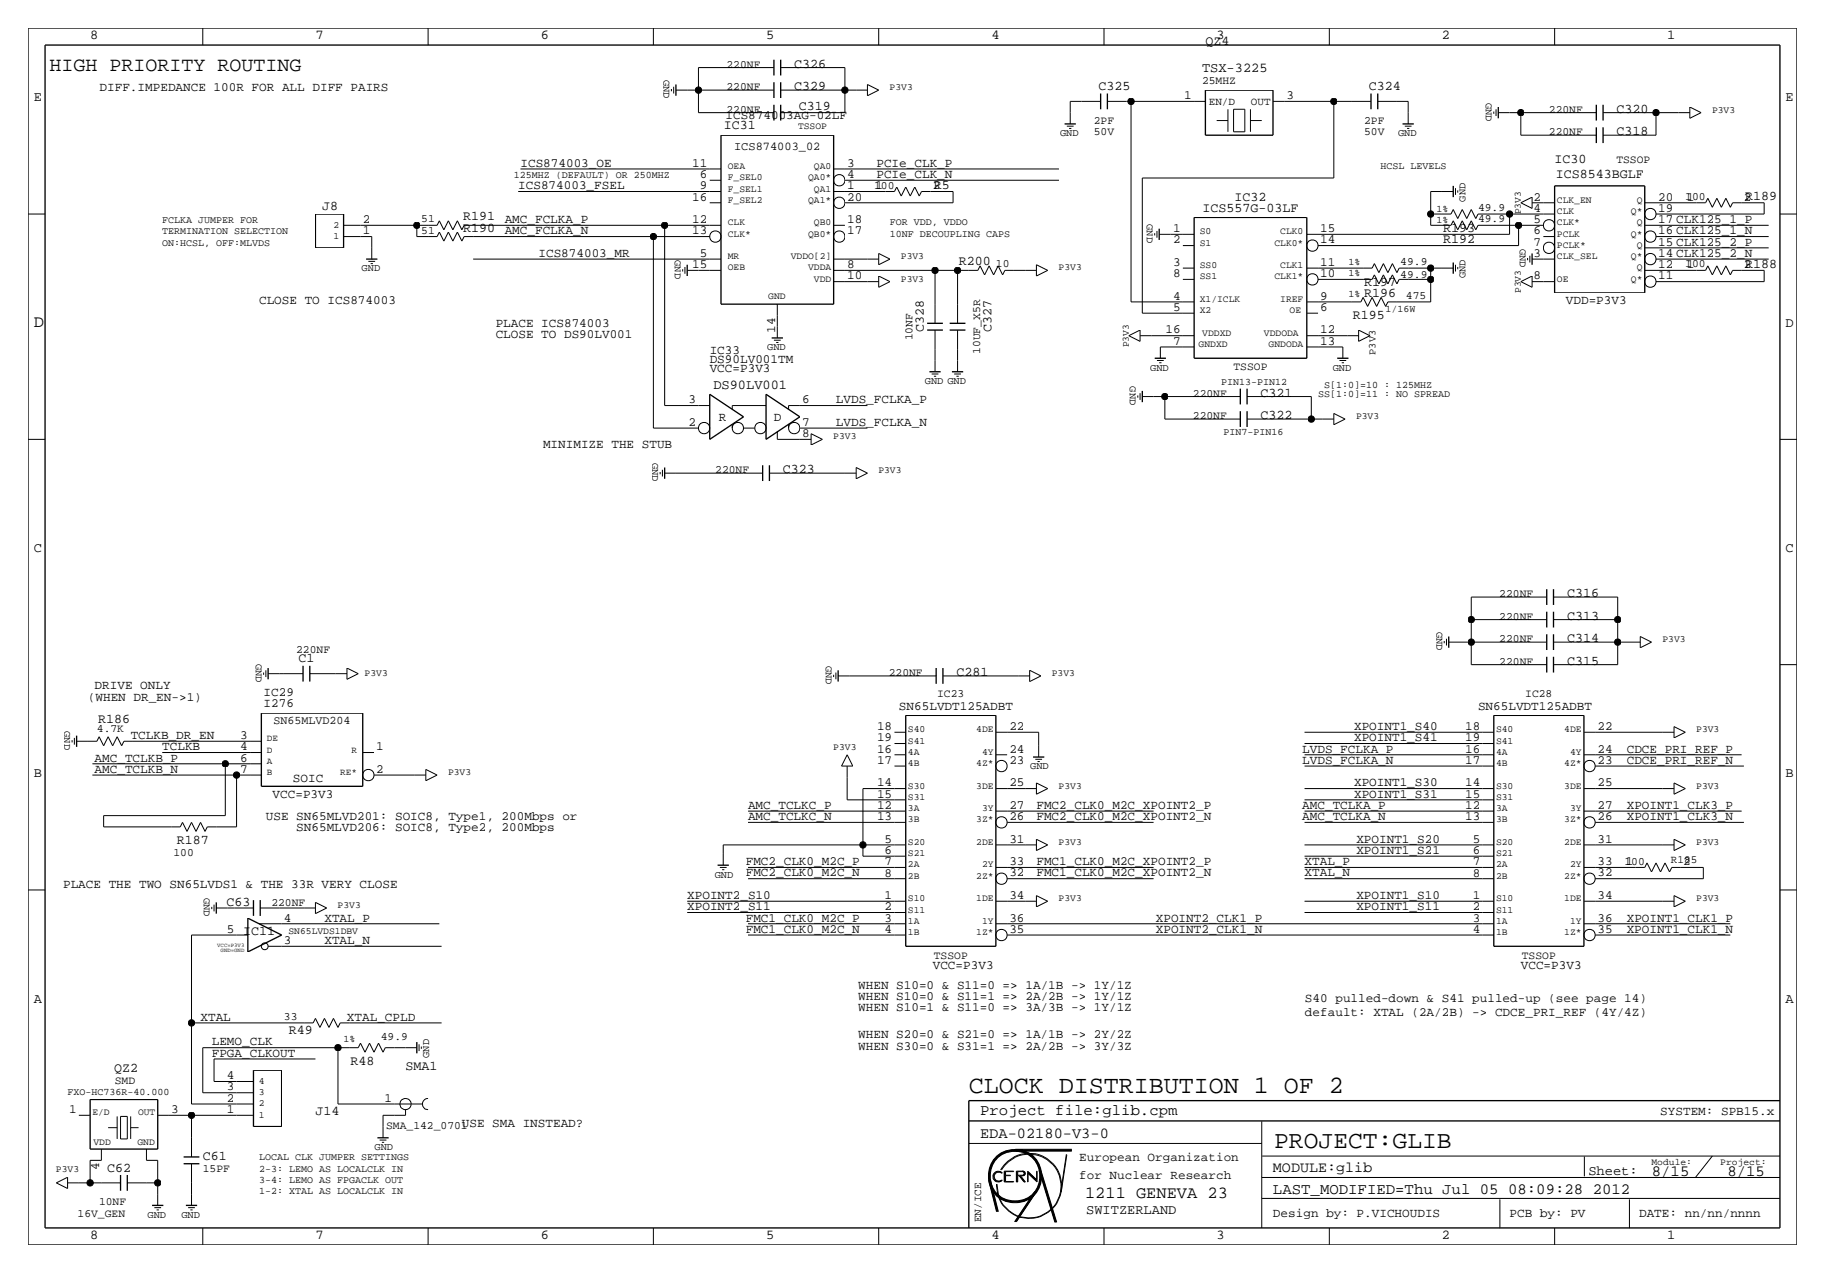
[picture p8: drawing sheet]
<svg xmlns="http://www.w3.org/2000/svg" width="411mm" height="287mm" viewBox="0 0 411 287" stroke-linecap="round" stroke-linejoin="round" font-family="sans-serif">
<g fill="none" stroke="#000" stroke-width=".23">
<path d="M6.3 6.3v274.4zM6.4 6.3h398.7zM45.7 6.3v3.9zM96.5 6.3v3.9zM147.3 6.3v3.9zM151.9 19.6v1.5zM157.5 15.2v5.1zM157.5 15.2h12.7zM170.2 15.2h4.3zM176 15.2h4.3zM180.3 15.2h10.2zM190.5 15.2v5.1z"/>
<path d="M195.6 19l2.5 1.3zM195.6 19v2.6zM198.1 6.3v3.9zM248.9 6.3v3.9zM299.7 6.3v3.9zM350.5 6.3v3.9zM405.1 6.3v274.4zM117.3 38.1h42.7zM151.4 20.1v.5zM152.4 20.3h2.5zM154.9 20.3h2.6zM157.5 20.3h12.7z"/>
<path d="M157.5 20.3v5.1zM157.5 25.4h12.7zM160 38.1h2.6zM170.2 25.4h4.3zM170.2 20.3h4.3zM176 25.4h4.3zM176 20.3h4.3zM180.3 25.4h10.2zM180.3 20.3h10.2zM188 38.1h2.5zM190.5 20.3h2.5zM190.5 20.3v5.1z"/>
<path d="M190.5 38.1h48.3zM193 20.3h2.6zM195.6 21.6l2.5-1.3zM240.5 28.4h1.6zM241 29h.6zM241.3 25.4v2.5zM241.3 22.9v2.5zM241.3 22.9h2.5zM243.8 22.9h4.4zM249.7 22.9h4.3zM254 22.9h1zM255 22.9v45.2z"/>
<path d="M255 22.9h14.2zM269.2 22.9h2.6zM274.3 27.2h2.6zM276.9 24.6v5.1zM278.1 24.6h2.6zM278.1 24.6v5.1zM278.1 29.7h2.6zM280.7 24.6v5.1zM281.9 27.2h2.6zM281.9 24.6v5.1zM287 22.9h2.6zM289.6 22.9h11.1z"/>
<path d="M300.7 22.9v17.2zM300.7 22.9h4.1zM304.8 22.9h4.3zM310.6 22.9h4.4zM315 22.9h2.5zM316.7 28.4h1.6zM317.2 29h.6zM317.5 25.4v2.5zM317.5 22.9v2.5zM336.8 25.1v.6zM337.3 24.6v1.6zM337.8 25.4h2.6z"/>
<path d="M340.4 25.4h2.5zM342.9 25.4h12.7zM342.9 25.4v5.1zM342.9 30.5h12.7zM355.6 30.5h4.3zM355.6 25.4h4.3zM361.4 30.5h4.4zM361.4 25.4h4.4zM365.8 25.4h7.6zM365.8 30.5h7.6zM373.4 25.4h5.1zM373.4 25.4v5.1z"/>
<path d="M378.5 25.4h2.5zM381 24.1l2.5 1.3zM381 26.7l2.5-1.3zM381 24.1v2.6zM6.3 48.3h3.9zM77.5 53.3h3.8zM77.5 50.8h3.8zM81.3 50.8h12.7zM81.3 53.3h2.5zM83.1 58.9h1.5zM83.6 59.4h.5zM83.8 55.9v2.5z"/>
<path d="M83.8 53.3v2.6zM94 50.8v2.5zM94 53.3h2.5zM94 50.8h2.5zM96.5 53.3h2.1zM96.5 50.8h2.1zM99.1 52.3l-.5 1zM99.1 52.3l1 2.1zM99.1 49.8l-.5 1zM99.1 49.8l1 2zM101.1 52.3l-1 2.1zM101.1 52.3l1 2.1z"/>
<path d="M101.1 49.8l-1 2zM101.1 49.8l1 2zM103.1 52.3l1 2.1zM103.1 49.8l1 2zM103.1 52.3l-1 2.1zM103.1 49.8l-1 2zM104.6 53.3l-.5 1.1zM104.6 50.8l-.5 1zM104.6 53.3h2.1zM104.6 50.8h2.1zM106.7 53.3h40.6zM106.7 50.8h43.2z"/>
<path d="M106.7 58.4h53.3zM116.8 43.2h43.2zM147.3 53.3v43.2zM147.3 53.3h12.7zM149.9 50.8v40.6zM149.9 50.8h10.1zM160 50.8h2.6zM160 58.4h2.6zM160 45.7h2.6zM160 40.6h2.6zM160 43.2h2.6zM188 50.8h2.5z"/>
<path d="M188 58.4h2.5zM188 43.2h2.5zM190.5 43.2h9.1zM190.5 58.4h5.1zM190.5 40.6h48.3zM190.5 45.7h24.4zM195.6 58.4h2.5zM198.1 59.7l2.6-1.3zM198.1 57.1l2.6 1.3zM198.1 57.1v2.6zM199.6 43.2h2.1zM202.2 42.2l-.5 1z"/>
<path d="M202.2 42.2l1 2zM204.2 42.2l-1 2zM204.2 42.2l1 2zM206.2 42.2l1.1 2zM206.2 42.2l-1 2zM207.8 43.2l-.5 1zM207.8 43.2h2zM209.8 43.2h5.1zM214.9 43.2v2.5zM221 59.9l-.5 1.1zM221 59.9l1 2.1zM223 59.9l-1 2.1z"/>
<path d="M223 59.9l1 2.1zM225 59.9l1.1 2.1zM225 59.9l-1 2.1zM233.7 59.7l2.5 1.3zM233.7 59.7v2.5zM257.6 40.1h43.1zM257.6 40.1v30.5zM260.4 52.6v.5zM260.9 52.1v1.5zM261.4 52.8h2.5zM263.9 52.8h2.8zM266.7 55.4h2.5z"/>
<path d="M266.7 52.8h2.5zM294.6 52.8h2.6zM297.2 55.4h45.2zM297.2 52.8h43.2zM309.9 59.4l-.5 1.1zM309.9 59.4l1 2.1zM311.9 59.4l-1 2.1zM311.9 59.4l1 2.1zM313.9 59.4l1.1 2.1zM313.9 59.4l-1 2.1zM322.6 48.3h2.5zM322.6 50.8h2.5z"/>
<path d="M322.6 43.2h2.5zM322.6 43.2v5.1zM322.6 48.3v2.5zM325.1 43.2h2.6zM325.1 50.8h2.1zM325.1 48.3h2.1zM327.7 49.8l-.5 1zM327.7 49.8l1 2zM327.7 47.2l-.5 1.1zM327.7 47.2l1 2.1zM328.2 59.7v1.5zM328.2 42.4v1.5z"/>
<path d="M328.7 42.9v.5zM329.7 49.8l-1 2zM329.7 49.8l1 2zM329.7 47.2l-1 2.1zM329.7 47.2l1 2.1zM331.7 49.8l1 2zM331.7 47.2l1 2.1zM331.7 49.8l-1 2zM331.7 47.2l-1 2.1zM333.2 50.8l-.5 1zM333.2 48.3l-.5 1zM333.2 50.8h2.1z"/>
<path d="M333.2 48.3h2.1zM335.3 48.3h5.1zM335.3 50.8h7.1zM340.4 48.3v4.5zM340.4 48.3h7.6zM342.4 50.8v4.6zM342.4 50.8h5.6zM342.9 45.7l2.5 1.3zM342.9 45.7l2.5-1.3zM344.4 58.2v.5zM344.9 57.7v1.5zM345.4 45.7h2.6z"/>
<path d="M345.4 44.4v2.6zM345.4 58.4h2.6zM348 45.7h2.5zM348 48.3h2.5zM348 53.3h2.5zM348 58.4h2.5zM370.8 50.8h2.6zM370.8 45.7h2.6zM370.8 55.9h2.6zM373.4 45.7h9.1zM373.4 50.8h25.4zM373.4 53.3h25.4z"/>
<path d="M373.4 55.9h25.4zM373.4 58.4h25.4zM373.4 48.3h24.4zM382.5 45.7h2.1zM385.1 59.9l-.5 1.1zM385.1 59.9l1 2.1zM385.1 44.7l-.5 1zM385.1 44.7l1 2zM387.1 59.9l-1 2.1zM387.1 59.9l1 2.1zM387.1 44.7l-1 2zM387.1 44.7l1 2z"/>
<path d="M389.1 59.9l1 2.1zM389.1 44.7l1 2zM389.1 59.9l-1 2.1zM389.1 44.7l-1 2zM390.7 45.7l-.6 1zM390.7 45.7h2zM392.7 45.7h5.1zM397.8 45.7v2.6zM401.3 48.3h3.8zM153.9 60.7v.5zM154.4 60.2v1.5zM154.9 61h2.6z"/>
<path d="M157.5 61h2.5zM160 61h2.6zM174.5 76.7h1.5zM175 77.2h.5zM175.3 68.6v2.5zM175.3 71.1v2.6zM175.3 73.7v2.5zM188 63.5h2.5zM188 61h2.5zM190.5 63.5h5.1zM190.5 61h20.3zM195.6 63.5h2.5z"/>
<path d="M198.1 64.8l2.6-1.3zM198.1 62.2l2.6 1.3zM198.1 62.2v2.6zM210.8 78.7v2.6zM210.8 61h5.1zM210.8 61v7.6zM210.8 74.4v4.3zM210.8 68.6v4.3zM215.9 78.7v2.6zM215.9 61v7.6zM215.9 61h2.5zM215.9 74.4v4.3z"/>
<path d="M215.9 68.6v4.3zM218.4 61h2.1zM226.6 61l-.5 1zM226.6 61h2zM228.6 61h2.5zM231.1 61h2.6zM233.7 62.2l2.5-1.2zM254.5 75.7l2.5 1.3zM254.5 75.7l2.5-1.3zM255 68.1h11.7zM257 75.7h2.6zM257 74.4v2.6z"/>
<path d="M257.6 70.6h9.1zM259.6 75.7h7.1zM261.6 78.2v2.6zM261.6 78.2h5.1zM266.7 60.5h2.5zM266.7 63h2.5zM266.7 75.7h2.5zM266.7 78.2h2.5zM266.7 70.6h2.5zM266.7 68.1h2.5zM294.6 75.7h2.6zM294.6 78.2h2.6z"/>
<path d="M294.6 70.6h2.6zM294.6 68.1h2.6zM294.6 60.5h2.6zM297.2 60.5h10.1zM297.2 63h10.1zM297.2 78.2h5.6zM297.2 75.7h6.6zM297.2 68.1h7.6zM302.8 78.2v2.6zM303.8 75.7h2.5zM304.8 68.1h2zM306.3 74.4l2.6 1.3z"/>
<path d="M306.3 77l2.6-1.3zM306.3 74.4v2.6zM307.3 67.1l-.5 1zM307.3 67.1l1.1 2zM307.3 60.5h2.1zM307.3 63h2.1zM309.4 67.1l-1 2zM309.4 67.1l1 2zM309.9 62l-.5 1zM309.9 62l1 2zM311.4 67.1l1 2zM311.4 67.1l-1 2z"/>
<path d="M311.9 62l-1 2zM311.9 62l1 2zM312.9 68.1l-.5 1zM312.9 68.1h2.1zM313.9 62l1.1 2zM313.9 62l-1 2zM315 68.1h7.6zM315.5 60.5l-.5 1zM315.5 63l-.5 1zM315.5 60.5h2zM315.5 63h2zM317.5 60.5h5.1z"/>
<path d="M317.5 63h5.1zM322.6 60.5h2.5zM322.6 60.5v2.5zM322.6 63v5.1zM325.1 60.5h2.6zM328.7 60.2v.5zM342.9 63.5l2.5 1.3zM342.9 63.5l2.5-1.3zM345.4 63.5h2.6zM345.4 62.2v2.6zM348 63.5h2.5zM370.8 61h2.6z"/>
<path d="M373.4 61h9.1zM373.4 63.5h24.4zM382.5 61h2.1zM390.7 61l-.6 1zM390.7 61h2zM392.7 61h5.1zM397.8 61v2.5zM6.3 99.1h3.9zM147.3 96.5h10.2zM149.9 91.4h7.6zM157.5 91.4h2.5zM165.1 95.8v.7z"/>
<path d="M165.1 91.4v.8zM165.1 91.4h7.6zM167.6 96.5h2.6zM175.3 97.3v1.8zM175.3 99.1h5zM177.8 95.8v.7zM177.8 91.4v.8zM177.8 91.4h2.5zM180.3 99.1h2.6zM180.3 96.5h15.3zM180.3 91.4h15.3zM182.9 97.8l2.5 1.3z"/>
<path d="M182.9 97.8v2.5zM210.1 84.3h1.5zM210.6 84.8h.5zM210.8 81.3v2.5zM215.1 84.3h1.6zM215.6 84.8h.6zM215.9 81.3v2.5zM256.5 89.2v.5zM257 88.6v1.6zM257.6 89.4h2.5zM260.1 89.4h2.5zM260.9 81.3h1.5z"/>
<path d="M261.4 81.8h.5zM262.6 89.4h12.7zM262.6 89.4v5.1zM262.6 94.5h12.7zM275.3 94.5h4.4zM275.3 89.4h4.4zM281.2 94.5h4.3zM281.2 89.4h4.3zM285.5 94.5h10.2zM285.5 89.4h10.2zM295.7 89.4v5.1zM295.7 94.5h2.5z"/>
<path d="M298.2 94.5h2.5zM300.7 93.2l2.6 1.3zM300.7 95.8l2.6-1.3zM300.7 93.2v2.6zM302 81.3h1.5zM302.5 81.8h.5zM401.3 99.1h3.8zM148.8 106.4v.5zM149.4 105.9v1.5zM149.9 106.7h2.5zM152.4 106.7h15.2zM167.6 106.7h4.4z"/>
<path d="M173.5 106.7h4.3zM177.8 106.7h12.7zM182.9 100.3l2.5-1.2zM190.5 106.7h2.5zM193 107.9l2.6-1.2zM193 105.4l2.6 1.3zM193 105.4v2.5zM331.7 139.7v5.1zM331.7 139.7h12.7zM331.7 134.6v5.1zM331.7 134.6h12.7zM344.4 139.7h4.3z"/>
<path d="M344.4 134.6h4.3zM350.3 139.7h4.3zM350.3 134.6h4.3zM354.6 139.7h10.1zM354.6 134.6h10.1zM364.7 139.7v5.1zM364.7 134.6v5.1zM59.4 151.6v.5zM59.9 151.1v1.6zM60.5 151.9h2.5zM63 151.9h1zM64 151.9h4.3z"/>
<path d="M69.8 151.9h4.4zM74.2 151.9h1.5zM75.7 151.9h2.5zM78.2 150.6l2.6 1.3zM78.2 150.6v2.6zM78.2 153.2l2.6-1.3zM188 152.1v.6zM188.5 151.6v1.6zM189 152.4h2.5zM191.5 152.4h15.3zM206.8 152.4h4.3zM212.6 152.4h4.3z"/>
<path d="M216.9 152.4h12.7zM229.6 152.4h2.6zM232.2 153.7l2.5-1.3zM232.2 151.1l2.5 1.3zM232.2 151.1v2.6zM325.6 144.5v.5zM326.1 144v1.5zM326.6 144.8h2.6zM329.2 144.8h2.5zM331.7 144.8h12.7zM331.7 144.8v5.1zM331.7 149.9h12.7z"/>
<path d="M344.4 149.9h4.3zM344.4 144.8h4.3zM350.3 149.9h4.3zM350.3 144.8h4.3zM354.6 144.8h10.1zM354.6 149.9h10.1zM364.7 144.8h2.6zM364.7 144.8v5.1zM367.3 144.8h2.5zM369.8 143.5l2.6 1.3zM369.8 146l2.6-1.2zM369.8 143.5v2.5z"/>
<path d="M401.3 149.9h3.8zM16.3 166.9v.5zM16.8 166.4v1.5zM17.3 167.1h2.5zM19.8 167.1h2zM20.8 174.8h32.5zM20.8 172.2h30zM22.4 166.1l-.6 1zM22.4 166.1l1 2zM24.4 166.1l-1 2zM24.4 166.1l1 2zM26.4 166.1l1 2z"/>
<path d="M26.4 166.1l-1 2zM27.9 167.1l-.5 1zM27.9 167.1h2.1zM30 167.1h26.4zM36.6 169.7h19.8zM50.8 172.2v11.7zM50.8 172.2h5.6zM53.3 174.8h3.1zM53.3 174.8v11.6zM56.4 174.8h2.5zM56.4 172.2h2.5zM56.4 167.1h2.5z"/>
<path d="M56.4 169.7h2.5zM81.8 169.7h2.5zM84.3 174.8h9.2zM93.5 174.8h2.5zM96 173.5l2.6 1.3zM96 173.5v2.5zM96 176l2.6-1.2zM189.7 172.7h2.6zM191 172.7v2.6zM191 170.2l1.3 2.5zM191 170.2l-1.3 2.5zM191 175.3v5z"/>
<path d="M194.6 177.8h7.1zM194.6 177.8v12.7zM201.7 177.8h2.5zM201.7 165.1h2.5zM201.7 167.6h2.5zM201.7 170.2h2.5zM201.7 172.7h2.5zM224.5 177.8h2.6zM224.5 170.2h2.6zM224.5 165.1h2.6zM227.1 177.8h4zM227.1 165.1h7.1z"/>
<path d="M231.1 177.8h2.6zM233.4 171.2h1.5zM233.7 179.1l2.5-1.3zM233.7 176.5l2.5 1.3zM233.7 176.5v2.6zM233.9 171.7h.5zM234.2 168.1v2.6zM234.2 165.1v3zM294.1 172.7h40.2zM294.1 177.8h40.2zM294.1 167.6h40.2zM294.1 165.1h40.2z"/>
<path d="M294.1 170.2h40.2zM334.3 177.8h2.5zM334.3 165.1h2.5zM334.3 167.6h2.5zM334.3 170.2h2.5zM334.3 172.7h2.5zM357.1 177.8h2.6zM357.1 170.2h2.6zM357.1 165.1h2.6zM359.7 177.8h15.2zM359.7 165.1h15.2zM359.7 170.2h33z"/>
<path d="M359.7 172.7h33.5zM374.9 165.1h2.5zM374.9 177.8h2.5zM377.4 163.8l2.6 1.3zM377.4 166.4l2.6-1.3zM377.4 163.8v2.6zM377.4 176.5l2.6 1.3zM377.4 179.1l2.6-1.3zM377.4 176.5v2.6zM23.4 183.9v2.5zM23.4 183.9h27.4zM23.4 186.4h15.2z"/>
<path d="M38.6 186.4h2zM41.1 185.4l-.5 1zM41.1 185.4l1.1 2.1zM43.2 185.4l-1 2.1zM43.2 185.4l1 2.1zM45.2 185.4l1 2.1zM45.2 185.4l-1 2.1zM46.7 186.4l-.5 1.1zM46.7 186.4h2.1zM48.8 186.4h4.5zM162.3 195.6h1.5zM162.8 196.1h.5z"/>
<path d="M163.1 190.5v2zM163.1 192.5v2.6zM163.1 190.5h31.5zM168.7 182.9h33zM168.7 185.4h33zM168.7 195.6h33zM168.7 198.1h33zM191 180.3h10.7zM194.6 190.5h7.1zM194.6 193h7.1zM194.6 190.5v2.5zM201.7 193h2.5z"/>
<path d="M201.7 195.6h2.5zM201.7 198.1h2.5zM201.7 190.5h2.5zM201.7 180.3h2.5zM201.7 182.9h2.5zM201.7 185.4h2.5zM224.5 195.6h2.6zM224.5 190.5h2.6zM224.5 182.9h2.6zM227.1 190.5h4zM227.1 185.4h33zM227.1 198.1h33z"/>
<path d="M227.1 182.9h33zM227.1 195.6h33zM231.1 190.5h2.6zM233.7 191.8l2.5-1.3zM233.7 189.2l2.5 1.3zM233.7 189.2v2.6zM294.1 198.1h40.2zM294.1 182.9h40.2zM294.1 185.4h40.2zM294.1 180.3h40.2zM294.1 190.5h40.2zM294.1 193h40.2z"/>
<path d="M294.1 195.6h40.2zM334.3 193h2.5zM334.3 195.6h2.5zM334.3 198.1h2.5zM334.3 190.5h2.5zM334.3 180.3h2.5zM334.3 182.9h2.5zM334.3 185.4h2.5zM357.1 195.6h2.6zM357.1 190.5h2.6zM357.1 182.9h2.6zM359.7 195.6h9.1z"/>
<path d="M359.7 190.5h15.2zM359.7 185.4h33.5zM359.7 182.9h33zM359.7 198.1h24.3zM368.8 195.6h2zM371.3 194.6l-.5 1zM371.3 194.6l1.1 2zM373.4 194.6l-1 2zM373.4 194.6l1 2zM374.9 190.5h2.5zM375.4 194.6l1 2zM375.4 194.6l-1 2z"/>
<path d="M376.9 195.6l-.5 1zM376.9 195.6h2.1zM377.4 189.2l2.6 1.3zM377.4 191.8l2.6-1.3zM377.4 189.2v2.6zM379 195.6h5zM384 195.6v2.5zM6.3 200.7h3.9zM43.2 210.8h10.1zM43.2 210.8v19.8zM47.8 204.5v.5zM48.3 204v1.5z"/>
<path d="M48.8 204.7h2.5zM51.3 204.7h1.5zM52.8 204.7h4.3zM53.3 210.8h2.6zM58.4 208.3h5.1zM58.7 204.7h4.3zM60.5 213.4h3zM63 204.7h5.6zM63.5 213.4h36.1zM63.5 208.3h35.6zM68.6 204.7h2.5zM71.1 203.5l2.6 1.2z"/>
<path d="M71.1 203.5v2.5zM71.1 206l2.6-1.3zM154.9 205.7h46.8zM154.9 203.2h46.8zM168.7 210.8h33zM168.7 208.3h33zM201.7 205.7h2.5zM201.7 208.3h2.5zM201.7 210.8h2.5zM201.7 203.2h2.5zM224.5 208.3h2.6zM224.5 203.2h2.6z"/>
<path d="M227.1 203.2h4zM227.1 208.3h107.2zM227.1 210.8h107.2zM231.1 203.2h2.6zM233.7 204.5l2.5-1.3zM233.7 201.9l2.5 1.3zM233.7 201.9v2.6zM294.1 203.2h40.2zM294.1 205.7h40.2zM334.3 205.7h2.5zM334.3 208.3h2.5zM334.3 210.8h2.5z"/>
<path d="M334.3 203.2h2.5zM357.1 208.3h2.6zM357.1 203.2h2.6zM359.7 203.2h15.2zM359.7 208.3h30.4zM359.7 210.8h30.4zM374.9 203.2h2.5zM377.4 201.9l2.6 1.3zM377.4 204.5l2.6-1.3zM377.4 201.9v2.6zM401.3 200.7h3.8zM43.2 230.6h25.4z"/>
<path d="M43.2 230.6v18.3zM45.7 236.2v10.2zM45.7 236.2h30.5zM48.3 238.8h22.8zM48.3 238.8v5zM68.6 230.6h2zM71.1 229.6l-.5 1zM71.1 229.6l1 2zM73.2 229.6l-1.1 2zM73.2 229.6l1 2zM75.2 229.6l1 2zM75.2 229.6l-1 2z"/>
<path d="M76.2 236.2v12.7zM76.2 236.2h2.5zM76.7 230.6l-.5 1zM76.7 230.6h2zM78.7 230.6h20.9zM78.7 236.2h2.1zM81.3 235.2l-.5 1zM81.3 235.2l1 2zM83.3 235.2l-1 2zM83.3 235.2l1 2zM85.3 235.2l1.1 2zM85.3 235.2l-1 2z"/>
<path d="M86.9 236.2l-.5 1zM86.9 236.2h2zM88.9 236.2h2.5zM91.4 236.2h2.6zM94.5 235.5v1.5zM95 236v.5zM17.8 251.5h2.5zM22.9 259.1v2.5zM24.4 254.3h2zM26.4 251.7v5.1zM27.2 256.8h1.5zM27.2 251.7v5.1z"/>
<path d="M27.2 251.7h1.5zM28.7 251.7v5.1zM29.5 254.3h1.7zM29.5 251.7v5.1zM33 259.1v2.5zM35.6 251.5h2.5zM38.1 251.5h5.1zM43.2 256.5v4.4zM43.2 251.5v5zM43.2 251.5h10.1zM43.2 248.9h10.1zM45.7 246.4h7.6z"/>
<path d="M48.3 243.8h5zM53.3 248.9h3.8zM53.3 251.5h3.8zM53.3 246.4h3.8zM53.3 243.8h3.8zM76.2 248.9h12.7zM85.6 257h1.5zM86.1 257.6h.5zM86.4 254v2.5zM86.4 251.5v2.5zM86.4 251.5h2.5zM88.9 251.5h2.5z"/>
<path d="M88.9 248.9h6.3zM91.4 250.2v1.3zM92.7 248.9a1.27 1.27 0 0 0-1.8-1.2 1.27 1.27 0 0 0-.3 2.1 1.27 1.27 0 0 0 2-.5l.1-.3M96.5 247.6a1.27 1.27 0 0 0-1.2 1.3 1.27 1.27 0 0 0 1.2 1.3M218.4 257.8h66.1zM228.9 259.5h12.8zM228.9 259.3h12.8zM228.9 259.4h12.8zM228.9 259.1h12.8zM228.9 259.2h12.8zM284.5 252.8v24.1zM12.7 266.7l2.5 1.3z"/>
<path d="M12.7 266.7l2.5-1.3zM15.2 266.7h2.6zM15.2 265.4v2.6zM17.8 266.7h2.5zM20.3 261.6v5.1zM20.3 266.7h2.6zM20.3 261.6h2.6zM22.9 266.7h4.3zM28.7 266.7h4.3zM33 266.7h2.6zM33 261.6h2.6zM34.8 272.3h1.5z"/>
<path d="M35.3 272.8h.5zM35.6 269.2v2.6zM35.6 266.7v2.5zM35.6 261.6v5.1zM42.4 272.3h1.5zM42.9 272.8h.5zM43.2 262.4v4.3zM43.2 269.2v2.6zM43.2 266.7v2.5zM45.7 276.9v3.8zM96.5 276.9v3.8zM147.3 276.9v3.8z"/>
<path d="M198.1 276.9v3.8zM222.9 266.1l1.8 7.1zM223 266.1l1.8 7.1zM223.1 266.1l1.8 7.1zM223.2 266.1l1.8 7.1zM223.3 266.1l1.8 7.1zM225.6 263.8a7.4 7.4 0 0 1 12.1-1.1 7.4 7.4 0 0 1-3.4 11.7 7.4 7.4 0 0 1-9.6-7.4M225.8 263.8a7.2 7.2 0 0 1 11.8-.9 7.2 7.2 0 0 1-3.4 11.4 7.2 7.2 0 0 1-9.4-7.3M225.8 264.5h.2zM225.8 266.1h.2zM225.8 264.5a1.01 1.01 0 0 0-1.4 .1 1.01 1.01 0 0 0 0 1.4 1.01 1.01 0 0 0 1.4 .1M225.9 264.5a1.11 1.11 0 0 0-1.6 0 1.11 1.11 0 0 0 0 1.6 1.11 1.11 0 0 0 1.6 0"/>
<path d="M226 264.5a1.2 1.2 0 0 0-1.8-.1 1.2 1.2 0 0 0 0 1.8 1.2 1.2 0 0 0 1.8-.1M226.4 264.1v2.4zM226.4 266.5h2.1zM226.4 264.1h2.1zM226.5 264.1v2.4zM226.6 264.1v2.4zM226.7 265.1v1.3zM226.7 265.1h1.1zM226.7 264.2h1.8zM226.7 264.2v.8zM226.7 266.4h1.8zM226.7 265h1.1z"/>
<path d="M227.8 265.1h.1M228.5 266.5h.1M228.5 264.2h.1M229.2 264.1v2.4zM229.2 266.5h.3zM229.2 264.1h1.4zM229.3 264.1v2.4zM229.4 264.1v2.4zM229.5 265.1v1.4zM229.5 264.2v.8zM229.5 265h1.1zM229.5 265.1h.3z"/>
<path d="M229.5 264.2h1.1zM229.8 265.1l1.1 1.4zM229.9 265.1l1.1 1.4zM230 265.1l1.1 1.4zM230.1 265.1l1.1 1.4zM230.1 265.1h.5zM230.5 264.1a.49 .49 0 0 1 .6 .5 .49 .49 0 0 1-.6 .5M230.5 264.1a.48 .48 0 0 1 .5 .5 .48 .48 0 0 1-.5 .5M230.6 264.1a.49 .49 0 0 1 .6 .5 .49 .49 0 0 1-.6 .5M230.6 264.2a.38 .38 0 0 1 .3 .4 .38 .38 0 0 1-.3 .4M230.9 266.5h.3zM231.7 264.1v2.4z"/>
<path d="M231.7 264.1l2 1.9zM231.8 266.5h.1M231.8 264.6l2 1.9zM231.8 264.5l1.9 1.8zM231.8 264.4l1.9 1.8zM231.8 264.3l1.9 1.8zM231.8 264.6v1.9zM233.3 268.6l-4.5 6.9zM233.4 268.6l-4.5 6.9zM233.5 268.6l-4.5 6.9zM233.6 268.6l-4.5 6.9zM233.7 264.1v1.9z"/>
<path d="M233.7 264.1h.1M233.7 268.6l-4.5 6.9zM233.8 264.1v2.4zM234.3 263.9l3.5 11.7zM234.4 263.9l3.5 11.7zM234.5 263.9l3.5 11.7zM234.6 263.9l3.6 11.7zM234.7 263.9l3.6 11.7zM240.4 260.2l-1.2 8.5zM240.5 260.3l-1.2 8.5zM248.9 276.9v3.8zM284.5 265.5h116.8z"/>
<path d="M284.5 270.2h116.8zM284.6 260.7h116.7zM299.7 276.9v3.8zM338.2 270.4v6.5zM350.5 276.9v3.8zM357.2 260.8v4.4zM367.4 270.4v6.5zM386.1 260.7l-3.8 4.8zM6.4 280.7h398.7z"/>
<circle cx="161.3" cy="53.4" r="1.28"/>
<circle cx="189.2" cy="45.7" r="1.28"/>
<circle cx="189.2" cy="53.4" r="1.28"/>
<circle cx="189.2" cy="40.7" r="1.28"/>
<circle cx="295.9" cy="55.4" r="1.28"/>
<circle cx="349.2" cy="55.9" r="1.28"/>
<circle cx="349.2" cy="50.8" r="1.28"/>
<circle cx="372.1" cy="48.3" r="1.28"/>
<circle cx="372.1" cy="58.4" r="1.28"/>
<circle cx="372.1" cy="53.4" r="1.28"/>
<circle cx="295.9" cy="63" r="1.28"/>
<circle cx="372.1" cy="63.5" r="1.28"/>
<circle cx="158.7" cy="96.5" r="1.28"/>
<circle cx="166.4" cy="96.5" r="1.28"/>
<circle cx="171.4" cy="96.5" r="1.28"/>
<circle cx="179.1" cy="96.5" r="1.28"/>
<circle cx="83.1" cy="174.8" r="1.28"/>
<circle cx="225.8" cy="172.7" r="1.28"/>
<circle cx="358.4" cy="172.7" r="1.28"/>
<circle cx="225.8" cy="198.1" r="1.28"/>
<circle cx="225.8" cy="185.4" r="1.28"/>
<circle cx="358.4" cy="198.1" r="1.28"/>
<circle cx="358.4" cy="185.4" r="1.28"/>
<circle cx="59.7" cy="213.4" r=".77"/>
<circle cx="225.8" cy="210.8" r="1.28"/>
<circle cx="358.4" cy="210.8" r="1.28"/>
<circle cx="228.8" cy="265.2" r="6"/>
<circle cx="228.8" cy="265.2" r="5.9"/>
<circle cx="228.8" cy="265.2" r="5.8"/>
<circle cx="228.8" cy="265.2" r="5.7"/>
<circle cx="228.8" cy="265.2" r="5.6"/>
</g>
<g fill="#000" stroke="#000" stroke-width=".23">
<circle cx="157.5" cy="20.3" r=".72"/>
<circle cx="190.5" cy="20.3" r=".72"/>
<circle cx="255" cy="22.9" r=".72"/>
<circle cx="300.7" cy="22.9" r=".72"/>
<circle cx="342.9" cy="25.4" r=".72"/>
<circle cx="373.4" cy="25.4" r=".72"/>
<circle cx="94" cy="50.8" r=".72"/>
<circle cx="147.3" cy="53.3" r=".72"/>
<circle cx="149.9" cy="50.8" r=".72"/>
<circle cx="322.6" cy="48.3" r=".72"/>
<circle cx="340.4" cy="48.3" r=".72"/>
<circle cx="342.4" cy="50.8" r=".72"/>
<circle cx="210.8" cy="61" r=".72"/>
<circle cx="215.9" cy="61" r=".72"/>
<circle cx="322.6" cy="63" r=".72"/>
<circle cx="322.6" cy="60.5" r=".72"/>
<circle cx="262.6" cy="89.4" r=".72"/>
<circle cx="295.7" cy="94.5" r=".72"/>
<circle cx="331.7" cy="139.7" r=".72"/>
<circle cx="364.7" cy="139.7" r=".72"/>
<circle cx="331.7" cy="144.8" r=".72"/>
<circle cx="364.7" cy="144.8" r=".72"/>
<circle cx="50.8" cy="172.2" r=".72"/>
<circle cx="53.3" cy="174.8" r=".72"/>
<circle cx="194.6" cy="190.5" r=".72"/>
<circle cx="43.2" cy="230.6" r=".72"/>
<circle cx="76.2" cy="236.2" r=".72"/>
<circle cx="43.2" cy="251.5" r=".72"/>
<circle cx="20.3" cy="266.7" r=".72"/>
<circle cx="35.6" cy="266.7" r=".72"/>
</g>
<g fill="none" stroke="#000" stroke-width=".3">
<path d="M10.2 10.2h391.1zM10.2 10.2v266.7zM152.4 19v2.6zM174.5 18.5v3.6zM174.5 13.5v3.5zM176 18.5v3.6zM176 13.5v3.5zM401.3 10.2v266.7zM162.6 30.5v38.1zM162.6 30.5h25.4zM174.5 23.6v3.6zM176 23.6v3.6z"/>
<path d="M188 30.5v38.1zM240 27.9h2.6zM248.2 21.1v3.5zM249.7 21.1v3.5zM271.8 20.3v10.2zM271.8 30.5h15.2zM271.8 20.3h15.2zM287 20.3v10.2zM309.1 21.1v3.5zM310.6 21.1v3.5zM316.2 27.9h2.6zM337.8 24.1v2.6z"/>
<path d="M359.9 28.7v3.6zM359.9 23.6v3.6zM361.4 28.7v3.6zM361.4 23.6v3.6zM71.1 55.9h6.4zM71.1 48.3v7.6zM71.1 48.3h6.4zM77.5 48.3v7.6zM82.5 58.4h2.6zM154.9 59.7v2.5zM261.4 51.6v2.5zM269.2 49v31.8z"/>
<path d="M269.2 49h25.4zM294.6 49v31.8zM327.7 59.2v2.5zM327.7 41.9v2.6zM345.4 57.1v2.6zM350.5 41.9v24.1zM350.5 41.9h20.3zM370.8 41.9v24.1zM162.6 68.6h25.4zM174 76.2h2.5zM209 72.9h3.6zM209 74.4h3.6z"/>
<path d="M214.1 72.9h3.6zM214.1 74.4h3.6zM350.5 66h20.3zM160 99.1l7.6-5.1zM160 88.9l7.6 5.1zM160 88.9v10.2zM172.7 88.9l7.6 5.1zM172.7 88.9v10.2zM172.7 99.1l7.6-5.1zM209.5 83.8h2.6zM214.6 83.8h2.6zM257.6 88.1v2.6z"/>
<path d="M260.3 80.8h2.6zM269.2 80.8h25.4zM279.7 92.7v3.6zM279.7 87.6v3.6zM281.2 92.7v3.6zM281.2 87.6v3.6zM301.5 80.8h2.5zM149.9 105.4v2.5zM172 104.9v3.6zM173.5 104.9v3.6zM348.7 137.9v3.6zM348.7 132.8v3.6z"/>
<path d="M350.3 137.9v3.6zM350.3 132.8v3.6zM60.5 150.6v2.6zM68.3 150.1v3.6zM69.8 150.1v3.6zM189 151.1v2.6zM211.1 150.6v3.6zM212.6 150.6v3.6zM326.6 143.5v2.5zM348.7 148.1v3.5zM348.7 143v3.6zM350.3 148.1v3.5z"/>
<path d="M350.3 143v3.6zM17.3 165.9v2.5zM58.9 177.3h22.9zM58.9 160.8v16.5zM58.9 160.8h22.9zM81.8 160.8v16.5zM204.2 161.3v52.1zM204.2 161.3h20.3zM224.5 161.3v52.1zM232.9 170.7h2.6zM336.8 161.3v52.1zM336.8 161.3h20.3z"/>
<path d="M357.1 161.3v52.1zM161.8 195.1h2.5zM48.8 203.5v2.5zM55.9 207l7.6 3.8zM55.9 214.6l7.6-3.8zM55.9 207v7.6zM57.1 202.9v3.6zM58.7 202.9v3.6zM204.2 213.4h20.3zM336.8 213.4h20.3zM94 234.9v2.6zM20.3 247.9h15.3z"/>
<path d="M20.3 247.9v11.2zM20.3 259.1h15.3zM35.6 247.9v11.2zM57.1 241.3h6.4zM57.1 254h6.4zM57.1 241.3v12.7zM63.5 241.3v12.7zM85.1 256.5h2.5zM218.4 252.7h182.9zM218.4 248.2h182.9zM218.4 248.2v28.7zM10.2 276.9h391.1z"/>
<path d="M27.2 264.9v3.6zM28.7 264.9v3.6zM34.3 271.8h2.5zM41.4 260.9h3.6zM41.4 262.4h3.6zM41.9 271.8h2.5z"/>
</g>
<g font-size="5.6">
<text x="218.4" y="246.4">CLOCK DISTRIBUTION 1 OF 2</text>
<text x="287.3" y="258.8">PROJECT:GLIB</text>
</g>
<text font-size="4.5" x="11.2" y="16.1">HIGH PRIORITY ROUTING</text>
<g font-size="3.8">
<text x="7.6" y="73.7">D</text>
<text x="244.7" y="270">1211 GENEVA 23</text>
</g>
<g font-size="3.5">
<text x="221" y="251.5">Project file:glib.cpm</text>
<text x="221" y="256.5">EDA-02180-V3-0</text>
<text x="287" y="269.2">LAST_MODIFIED=Thu Jul 05 08:09:28 2012</text>
<text x="372.4" y="265.2">8/15</text>
<text x="389.5" y="265.2">8/15</text>
</g>
<text font-size="3.4" x="287" y="264.2">MODULE:glib</text>
<g font-size="3.1">
<text x="20.3" y="8.9">8</text>
<text x="71.1" y="8.9">7</text>
<text x="121.9" y="8.9">6</text>
<text x="172.7" y="8.9">5</text>
<text x="223.5" y="8.9">4</text>
<text x="274.3" y="8.9">3</text>
<text x="325.1" y="8.9">2</text>
<text x="375.9" y="8.9">1</text>
<text x="271" y="16.3">TSX-3225</text>
<text x="7.6" y="22.9">E</text>
<text x="402.6" y="22.9">E</text>
<text x="402.6" y="73.7">D</text>
<text x="160.8" y="87.6">DS90LV001</text>
<text x="7.6" y="124.5">C</text>
<text x="402.6" y="124.5">C</text>
<text x="7.6" y="175.3">B</text>
<text x="402.6" y="175.3">B</text>
<text x="7.6" y="226.1">A</text>
<text x="402.6" y="226.1">A</text>
<text x="358.1" y="264.9">Sheet:</text>
<text x="244.9" y="273.8">SWITZERLAND</text>
<text x="20.3" y="279.4">8</text>
<text x="71.1" y="279.4">7</text>
<text x="121.9" y="279.4">6</text>
<text x="172.7" y="279.4">5</text>
<text x="223.5" y="279.4">4</text>
<text x="274.3" y="279.4">3</text>
<text x="325.1" y="279.4">2</text>
<text x="375.9" y="279.4">1</text>
</g>
<g font-size="3">
<text x="271.8" y="10.2">QZ4</text>
<text x="179.1" y="15.2">C326</text>
<text x="179.1" y="20.3">C329</text>
<text x="247.6" y="20.3">C325</text>
<text x="308.6" y="20.3">C324</text>
<text x="163.2" y="29.1">IC31</text>
<text x="180.1" y="24.9">C319</text>
<text x="364.5" y="25.4">C320</text>
<text x="364.5" y="30.5">C318</text>
<text x="350.5" y="36.8">IC30</text>
<text x="350.8" y="40.2">ICS8543BGLF</text>
<text x="72.6" y="47.2">J8</text>
<text x="210.6" y="42.6">R5</text>
<text x="271.1" y="47.8">ICS557G-03LF</text>
<text x="278.3" y="45.2">IC32</text>
<text x="393.4" y="45.1">R189</text>
<text x="104.4" y="52.2">R190</text>
<text x="104.4" y="49.7">R191</text>
<text x="325.4" y="52.2">R193</text>
<text x="216.2" y="59.8">R200</text>
<text x="325.4" y="54.8">R192</text>
<text x="307.6" y="64.4">R197</text>
<text x="393.4" y="60.4">R188</text>
<text x="307.6" y="67">R196</text>
<text x="208.3" y="74.9" transform="rotate(-90 208.3 74.9)">C328</text>
<text x="223.5" y="74.9" transform="rotate(-90 223.5 74.9)">C327</text>
<text x="305.1" y="72">R195</text>
<text x="284.2" y="89.4">C321</text>
<text x="284.2" y="94.5">C322</text>
<text x="176.5" y="106.7">C323</text>
<text x="353.3" y="134.6">C316</text>
<text x="353.3" y="139.7">C313</text>
<text x="67.3" y="149.4">C1</text>
<text x="353.3" y="149.9">C315</text>
<text x="353.3" y="144.8">C314</text>
<text x="215.6" y="152.4">C281</text>
<text x="22.1" y="163">R186</text>
<text x="39.9" y="190.4">R187</text>
<text x="51.1" y="204.2">C63</text>
<text x="65.1" y="233.1">R49</text>
<text x="25.7" y="241.8">QZ2</text>
<text x="79" y="240.2">R48</text>
<text x="91.4" y="241.3">SMA1</text>
<text x="71.1" y="251.5">J14</text>
<text x="45.7" y="261.6">C61</text>
<text x="24.1" y="264.2">C62</text>
</g>
<g font-size="2.9">
<text x="22.5" y="20.4">DIFF.IMPEDANCE 100R FOR ALL DIFF PAIRS</text>
<text x="267" y="22.4">1</text>
<text x="290.1" y="22.4">3</text>
<text x="163.6" y="26.9">ICS874003AG-02LF</text>
<text x="117.3" y="37.6">ICS874003_OE</text>
<text x="156.1" y="37.6">11</text>
<text x="157.8" y="40.1">6</text>
<text x="191" y="40.1">4</text>
<text x="191" y="37.6">3</text>
<text x="197.6" y="37.6">PCIe_CLK_P</text>
<text x="197.6" y="40.1">PCIe_CLK_N</text>
<text x="116.8" y="42.7">ICS874003_FSEL</text>
<text x="156.1" y="45.2">16</text>
<text x="157.8" y="42.7">9</text>
<text x="191" y="45.2">20</text>
<text x="191" y="42.7">1</text>
<text x="197.4" y="42.7">1</text>
<text x="210.3" y="42.7">2</text>
<text x="345.8" y="45.2">2</text>
<text x="345.8" y="47.8">4</text>
<text x="373.9" y="47.8">19</text>
<text x="373.9" y="45.2">20</text>
<text x="380.3" y="45.2">1</text>
<text x="393.2" y="45.2">2</text>
<text x="81.8" y="50.3">2</text>
<text x="81.8" y="52.8">1</text>
<text x="113.8" y="52.8">AMC_FCLKA_N</text>
<text x="113.8" y="50.3">AMC_FCLKA_P</text>
<text x="156.1" y="52.8">13</text>
<text x="156.1" y="50.3">12</text>
<text x="191" y="52.8">17</text>
<text x="191" y="50.3">18</text>
<text x="264.5" y="52.3">1</text>
<text x="297.7" y="52.3">15</text>
<text x="345.8" y="52.8">6</text>
<text x="345.8" y="50.3">5</text>
<text x="373.9" y="52.8">16 CLK125_1_N</text>
<text x="373.9" y="50.3">17 CLK125_1_P</text>
<text x="121.4" y="57.9">ICS874003_MR</text>
<text x="157.8" y="57.9">5</text>
<text x="264.5" y="59.9">3</text>
<text x="264.5" y="54.9">2</text>
<text x="297.7" y="59.9">11</text>
<text x="297.7" y="54.9">14</text>
<text x="345.8" y="55.4">7</text>
<text x="345.8" y="57.9">3</text>
<text x="373.9" y="57.9">14 CLK125_2_N</text>
<text x="373.9" y="55.4">15 CLK125_2_P</text>
<text x="156.1" y="60.5">15</text>
<text x="191" y="60.5">8</text>
<text x="191" y="63">10</text>
<text x="264.5" y="62.5">8</text>
<text x="297.7" y="62.5">10</text>
<text x="345.8" y="63">8</text>
<text x="373.9" y="63">11</text>
<text x="373.9" y="60.5">12</text>
<text x="380.3" y="60.5">1</text>
<text x="393.2" y="60.5">2</text>
<text x="58.4" y="68.6">CLOSE TO ICS874003</text>
<text x="264.5" y="70.1">5</text>
<text x="264.5" y="67.6">4</text>
<text x="297.7" y="70.1">6</text>
<text x="297.7" y="67.6">9</text>
<text x="353.1" y="68.6">VDD=P3V3</text>
<text x="111.8" y="76.2">CLOSE TO DS90LV001</text>
<text x="111.8" y="73.7">PLACE ICS874003</text>
<text x="174.8" y="75.1" transform="rotate(-90 174.8 75.1)">14</text>
<text x="262.8" y="75.2">16</text>
<text x="264.5" y="77.7">7</text>
<text x="297.7" y="75.2">12</text>
<text x="297.7" y="77.7">13</text>
<text x="160" y="81.8">DS90LV001TM</text>
<text x="160" y="83.8">VCC=P3V3</text>
<text x="160" y="79.8">IC33</text>
<text x="155.3" y="90.9">3</text>
<text x="162.1" y="95">R</text>
<text x="174.5" y="95">D</text>
<text x="180.8" y="90.9">6</text>
<text x="188.5" y="90.9">LVDS_FCLKA_P</text>
<text x="122.4" y="101.1">MINIMIZE THE STUB</text>
<text x="155.3" y="96">2</text>
<text x="180.8" y="96">7</text>
<text x="180.8" y="98.6">8</text>
<text x="188.5" y="96">LVDS_FCLKA_N</text>
<text x="21.3" y="155.4">DRIVE ONLY</text>
<text x="19.8" y="158">(WHEN DR_EN-&gt;1)</text>
<text x="59.4" y="159.5">I276</text>
<text x="59.4" y="157">IC29</text>
<text x="202.7" y="160">SN65LVDT125ADBT</text>
<text x="333.3" y="160">SN65LVDT125ADBT</text>
<text x="29.5" y="166.6">TCLKB_DR_EN</text>
<text x="54.2" y="166.6">3</text>
<text x="197.7" y="167.1">19</text>
<text x="197.7" y="164.6">18</text>
<text x="227.6" y="164.6">22</text>
<text x="305.3" y="164.6">XPOINT1_S40</text>
<text x="305.3" y="167.1">XPOINT1_S41</text>
<text x="330.3" y="167.1">19</text>
<text x="330.3" y="164.6">18</text>
<text x="360.2" y="164.6">22</text>
<text x="21.3" y="171.7">AMC_TCLKB_P</text>
<text x="36.6" y="169.2">TCLKB</text>
<text x="54.2" y="169.2">4</text>
<text x="54.2" y="171.7">6</text>
<text x="84.8" y="169.2">1</text>
<text x="197.7" y="172.2">17</text>
<text x="197.7" y="169.7">16</text>
<text x="227.6" y="172.2">23</text>
<text x="227.6" y="169.7">24</text>
<text x="293.6" y="172.2">LVDS_FCLKA_N</text>
<text x="293.6" y="169.7">LVDS_FCLKA_P</text>
<text x="330.3" y="172.2">17</text>
<text x="330.3" y="169.7">16</text>
<text x="360.2" y="172.2">23</text>
<text x="360.2" y="169.7">24</text>
<text x="366.8" y="172.2">CDCE_PRI_REF_N</text>
<text x="366.8" y="169.7">CDCE_PRI_REF_P</text>
<text x="21.3" y="174.2">AMC_TCLKB_N</text>
<text x="54.2" y="174.2">7</text>
<text x="61.5" y="179.8">VCC=P3V3</text>
<text x="66" y="176.3">SOIC</text>
<text x="84.8" y="174.2">2</text>
<text x="197.7" y="179.8">15</text>
<text x="197.7" y="177.3">14</text>
<text x="227.6" y="177.3">25</text>
<text x="305.3" y="177.3">XPOINT1_S30</text>
<text x="305.3" y="179.8">XPOINT1_S31</text>
<text x="330.3" y="179.8">15</text>
<text x="330.3" y="177.3">14</text>
<text x="360.2" y="177.3">25</text>
<text x="59.9" y="184.9">USE SN65MLVD201: SOIC8, Type1, 200Mbps or</text>
<text x="168.7" y="184.9">AMC_TCLKC_N</text>
<text x="168.7" y="182.4">AMC_TCLKC_P</text>
<text x="197.7" y="184.9">13</text>
<text x="197.7" y="182.4">12</text>
<text x="227.6" y="184.9">26</text>
<text x="227.6" y="182.4">27</text>
<text x="233.7" y="182.4">FMC2_CLK0_M2C_XPOINT2_P</text>
<text x="233.7" y="184.9">FMC2_CLK0_M2C_XPOINT2_N</text>
<text x="293.6" y="184.9">AMC_TCLKA_N</text>
<text x="293.6" y="182.4">AMC_TCLKA_P</text>
<text x="330.3" y="184.9">13</text>
<text x="330.3" y="182.4">12</text>
<text x="360.2" y="184.9">26</text>
<text x="360.2" y="182.4">27</text>
<text x="366.8" y="184.9">XPOINT1_CLK3_N</text>
<text x="366.8" y="182.4">XPOINT1_CLK3_P</text>
<text x="66.8" y="187.5">SN65MLVD206: SOIC8, Type2, 200Mbps</text>
<text x="199.5" y="190">5</text>
<text x="227.6" y="190">31</text>
<text x="305.8" y="190">XPOINT1_S20</text>
<text x="332" y="190">5</text>
<text x="360.2" y="190">31</text>
<text x="168.1" y="195.1">FMC2_CLK0_M2C_P</text>
<text x="168.1" y="197.6">FMC2_CLK0_M2C_N</text>
<text x="199.5" y="192.5">6</text>
<text x="199.5" y="197.6">8</text>
<text x="199.5" y="195.1">7</text>
<text x="227.6" y="197.6">32</text>
<text x="227.6" y="195.1">33</text>
<text x="233.7" y="195.1">FMC1_CLK0_M2C_XPOINT2_P</text>
<text x="233.7" y="197.6">FMC1_CLK0_M2C_XPOINT2_N</text>
<text x="294.1" y="197.6">XTAL_N</text>
<text x="294.1" y="195.1">XTAL_P</text>
<text x="305.8" y="192.5">XPOINT1_S21</text>
<text x="332" y="192.5">6</text>
<text x="332" y="197.6">8</text>
<text x="332" y="195.1">7</text>
<text x="360.2" y="197.6">32</text>
<text x="360.2" y="195.1">33</text>
<text x="366.6" y="195.1">1</text>
<text x="379.5" y="195.1">2</text>
<text x="14.2" y="200.2">PLACE THE TWO SN65LVDS1 &amp; THE 33R VERY CLOSE</text>
<text x="154.9" y="202.7">XPOINT2_S10</text>
<text x="199.5" y="202.7">1</text>
<text x="227.6" y="202.7">34</text>
<text x="305.8" y="202.7">XPOINT1_S10</text>
<text x="332" y="202.7">1</text>
<text x="360.2" y="202.7">34</text>
<text x="64" y="207.8">4</text>
<text x="73.2" y="207.8">XTAL_P</text>
<text x="154.9" y="205.2">XPOINT2_S11</text>
<text x="168.1" y="207.8">FMC1_CLK0_M2C_P</text>
<text x="199.5" y="205.2">2</text>
<text x="199.5" y="207.8">3</text>
<text x="227.6" y="207.8">36</text>
<text x="260.6" y="207.8">XPOINT2_CLK1_P</text>
<text x="305.8" y="205.2">XPOINT1_S11</text>
<text x="332" y="205.2">2</text>
<text x="332" y="207.8">3</text>
<text x="360.2" y="207.8">36</text>
<text x="366.8" y="207.8">XPOINT1_CLK1_P</text>
<text x="51.1" y="210.3">5 IC11</text>
<text x="64" y="212.9">3</text>
<text x="73.2" y="212.9">XTAL_N</text>
<text x="168.1" y="210.3">FMC1_CLK0_M2C_N</text>
<text x="199.5" y="210.3">4</text>
<text x="227.6" y="210.3">35</text>
<text x="260.6" y="210.3">XPOINT2_CLK1_N</text>
<text x="332" y="210.3">4</text>
<text x="360.2" y="210.3">35</text>
<text x="366.8" y="210.3">XPOINT1_CLK1_N</text>
<text x="210.3" y="218.4">VCC=P3V3</text>
<text x="342.9" y="218.4">VCC=P3V3</text>
<text x="193.5" y="223">WHEN S10=0 &amp; S11=0 =&gt; 1A/1B -&gt; 1Y/1Z</text>
<text x="193.5" y="225.5">WHEN S10=0 &amp; S11=1 =&gt; 2A/2B -&gt; 1Y/1Z</text>
<text x="294.2" y="226">S40 pulled-down &amp; S41 pulled-up (see page 14)</text>
<text x="45.2" y="230.1">XTAL</text>
<text x="78.2" y="230.1">XTAL_CPLD</text>
<text x="193.5" y="228">WHEN S10=1 &amp; S11=0 =&gt; 3A/3B -&gt; 1Y/1Z</text>
<text x="294.2" y="229.1">default: XTAL (2A/2B) -&gt; CDCE_PRI_REF (4Y/4Z)</text>
<text x="47.8" y="235.7">LEMO_CLK</text>
<text x="47.8" y="238.3">FPGA_CLKOUT</text>
<text x="193.5" y="234.1">WHEN S20=0 &amp; S21=0 =&gt; 1A/1B -&gt; 2Y/2Z</text>
<text x="193.5" y="236.7">WHEN S30=0 &amp; S31=1 =&gt; 2A/2B -&gt; 3Y/3Z</text>
<text x="51.1" y="243.3">4</text>
<text x="51.1" y="245.9">3</text>
<text x="15.6" y="251">1</text>
<text x="38.6" y="251">3</text>
<text x="51.1" y="248.4">2</text>
<text x="51.1" y="251">1</text>
<text x="86.7" y="248.4">1</text>
<text x="374.3" y="251.5">SYSTEM: SPB15.x</text>
<text x="104.1" y="254">USE SMA INSTEAD?</text>
<text x="22.4" y="263.8" transform="rotate(-90 22.4 263.8)">4</text>
<text x="243.3" y="261.9">European Organization</text>
<text x="243.3" y="265.9">for Nuclear Research</text>
<text x="287" y="274.3">Design by: P.VICHOUDIS</text>
<text x="340.4" y="274.3">PCB by: PV</text>
<text x="369.6" y="274.3">DATE: nn/nn/nnnn</text>
</g>
<text font-size="2.7" x="165.5" y="33.9">ICS874003_02</text>
<g font-size="2.6">
<text x="163.8" y="15.2">220NF</text>
<text x="163.8" y="20.3">220NF</text>
<text x="271" y="19.1">25MHZ</text>
<text x="163.8" y="25.4">220NF</text>
<text x="246.6" y="27.9">2PF</text>
<text x="307.6" y="27.9">2PF</text>
<text x="349.2" y="25.4">220NF</text>
<text x="246.6" y="30.5">50V</text>
<text x="307.6" y="30.5">50V</text>
<text x="349.2" y="30.5">220NF</text>
<text x="364.4" y="36.8">TSSOP</text>
<text x="197.1" y="42.5">100</text>
<text x="333.2" y="47.6">49.9</text>
<text x="380" y="45.1">100</text>
<text x="95" y="52.7">51</text>
<text x="95" y="50.1">51</text>
<text x="333.2" y="50.1">49.9</text>
<text x="315.7" y="59.8">49.9</text>
<text x="224.5" y="60.3">10</text>
<text x="315.7" y="62.6">49.9</text>
<text x="380" y="60.3">100</text>
<text x="317" y="67.4">475</text>
<text x="205.7" y="76.7" transform="rotate(-90 205.7 76.7)">10NF</text>
<text x="221" y="79.8" transform="rotate(-90 221 79.8)">10UF_X5R</text>
<text x="278.1" y="83.3">TSSOP</text>
<text x="269" y="89.4">220NF</text>
<text x="269" y="94.5">220NF</text>
<text x="161.3" y="106.7">220NF</text>
<text x="338.1" y="134.6">220NF</text>
<text x="338.1" y="139.7">220NF</text>
<text x="66.8" y="147.3">220NF</text>
<text x="338" y="144.8">220NF</text>
<text x="338.1" y="149.9">220NF</text>
<text x="200.4" y="152.4">220NF</text>
<text x="211.3" y="157.1">IC23</text>
<text x="343.9" y="157.1">IC28</text>
<text x="21.8" y="164.9">4.7K</text>
<text x="61.7" y="163.3">SN65MLVD204</text>
<text x="39.1" y="192.9">100</text>
<text x="366.3" y="194.9">100</text>
<text x="61.2" y="204.2">220NF</text>
<text x="210.5" y="216.3">TSSOP</text>
<text x="343.1" y="216.3">TSSOP</text>
<text x="64" y="230">33</text>
<text x="85.9" y="234.5">49.9</text>
<text x="25.9" y="244.3">SMD</text>
<text x="87.1" y="254.5">SMA_142_0701</text>
<text x="45.7" y="264.2">15PF</text>
<text x="17.5" y="274.3">16V_GEN</text>
<text x="22.3" y="271.8">10NF</text>
</g>
<g font-size="2.5">
<text x="272.5" y="23.6">EN/D</text>
<text x="282" y="23.6">OUT</text>
<text x="376.8" y="194.5">R185</text>
<text x="221.2" y="275.6" transform="rotate(-90 221.2 275.6)">EN/ICE</text>
</g>
<g font-size="2.3">
<text x="149.6" y="18" transform="rotate(90 149.6 18)">GND</text>
<text x="335" y="23.1" transform="rotate(90 335 23.1)">GND</text>
<text x="239" y="30.7">GND</text>
<text x="315.2" y="30.7">GND</text>
<text x="115.8" y="40.1">125MHZ (DEFAULT) OR 250MHZ</text>
<text x="311.2" y="38.1">HCSL LEVELS</text>
<text x="323.8" y="47.8">1%</text>
<text x="330.5" y="45.5" transform="rotate(-90 330.5 45.5)">GND</text>
<text x="36.6" y="50.3">FCLKA JUMPER FOR</text>
<text x="36.6" y="52.8">TERMINATION SELECTION</text>
<text x="200.7" y="53.3">10NF DECOUPLING CAPS</text>
<text x="200.7" y="50.8">FOR VDD, VDDO</text>
<text x="258.6" y="50.5" transform="rotate(90 258.6 50.5)">GND</text>
<text x="323.8" y="50.3">1%</text>
<text x="36.6" y="55.4">ON:HCSL, OFF:MLVDS</text>
<text x="152.1" y="58.7" transform="rotate(90 152.1 58.7)">GND</text>
<text x="304" y="59.7">1%</text>
<text x="342.6" y="56.1" transform="rotate(90 342.6 56.1)">GND</text>
<text x="81.5" y="61.2">GND</text>
<text x="304" y="62.2">1%</text>
<text x="330.5" y="62.7" transform="rotate(-90 330.5 62.7)">GND</text>
<text x="304" y="67.1">1%</text>
<text x="312.4" y="70.4">1/16W</text>
<text x="173" y="79">GND</text>
<text x="259.3" y="83.6">GND</text>
<text x="300.5" y="83.6">GND</text>
<text x="310.1" y="80" transform="rotate(-90 310.1 80)">P3V3</text>
<text x="208.5" y="86.6">GND GND</text>
<text x="254.8" y="87.1" transform="rotate(90 254.8 87.1)">GND</text>
<text x="275.3" y="86.9">PIN13-PIN12</text>
<text x="297.2" y="89.4">SS[1:0]=11 : NO SPREAD</text>
<text x="298.5" y="87.4">S[1:0]=10 : 125MHZ</text>
<text x="275.8" y="98">PIN7-PIN16</text>
<text x="147.1" y="104.4" transform="rotate(90 147.1 104.4)">GND</text>
<text x="323.8" y="142.5" transform="rotate(90 323.8 142.5)">GND</text>
<text x="57.7" y="149.6" transform="rotate(90 57.7 149.6)">GND</text>
<text x="186.2" y="150.1" transform="rotate(90 186.2 150.1)">GND</text>
<text x="14.5" y="164.8" transform="rotate(90 14.5 164.8)">GND</text>
<text x="232.3" y="173.5">GND</text>
<text x="161.2" y="197.9">GND</text>
<text x="46" y="202.4" transform="rotate(90 46 202.4)">GND</text>
<text x="77.5" y="234.9">1%</text>
<text x="96.8" y="238.5" transform="rotate(-90 96.8 238.5)">GND</text>
<text x="15.2" y="246.9">FXO-HC736R-40.000</text>
<text x="58.4" y="261.6">LOCAL CLK JUMPER SETTINGS</text>
<text x="84.5" y="259.3">GND</text>
<text x="58.4" y="269.2">1-2: XTAL AS LOCALCLK IN</text>
<text x="58.4" y="266.7">3-4: LEMO AS FPGACLK OUT</text>
<text x="58.4" y="264.2">2-3: LEMO AS LOCALCLK IN</text>
<text x="33.3" y="274.6">GND</text>
<text x="40.9" y="274.6">GND</text>
</g>
<g font-size="2.2">
<text x="200.6" y="20.3">P3V3</text>
<text x="179.9" y="29.1">TSSOP</text>
<text x="386" y="25.4">P3V3</text>
<text x="164.1" y="38.1">OEA</text>
<text x="164.1" y="40.6">F_SEL0</text>
<text x="182.2" y="40.6">QA0*</text>
<text x="183.5" y="38.1">QA0</text>
<text x="164.1" y="45.7">F_SEL2</text>
<text x="164.1" y="43.2">F_SEL1</text>
<text x="182.2" y="45.7">QA1*</text>
<text x="183.5" y="43.2">QA1</text>
<text x="351" y="45.7">CLK_EN</text>
<text x="369" y="45.7">Q</text>
<text x="75.2" y="53.8">1</text>
<text x="75.2" y="51.3">2</text>
<text x="164.1" y="50.8">CLK</text>
<text x="164.1" y="53.3">CLK*</text>
<text x="182.2" y="53.3">QB0*</text>
<text x="183.5" y="50.8">QB0</text>
<text x="270.5" y="52.8">S0</text>
<text x="288.6" y="52.8">CLK0</text>
<text x="342.9" y="48.3" transform="rotate(-90 342.9 48.3)">P3V3</text>
<text x="351" y="53.3">PCLK</text>
<text x="351" y="48.3">CLK</text>
<text x="351" y="50.8">CLK*</text>
<text x="367.7" y="53.3">Q*</text>
<text x="367.7" y="48.3">Q*</text>
<text x="369" y="50.8">Q</text>
<text x="164.1" y="58.4">MR</text>
<text x="178.3" y="58.4">VDDO[2]</text>
<text x="203.1" y="58.4">P3V3</text>
<text x="270.5" y="55.4">S1</text>
<text x="287.3" y="55.4">CLK0*</text>
<text x="351" y="55.9">PCLK*</text>
<text x="351" y="58.4">CLK_SEL</text>
<text x="367.7" y="58.4">Q*</text>
<text x="369" y="55.9">Q</text>
<text x="164.1" y="61">OEB</text>
<text x="182.2" y="61">VDDA</text>
<text x="183.5" y="63.5">VDD</text>
<text x="203.1" y="63.5">P3V3</text>
<text x="238.7" y="61">P3V3</text>
<text x="270.5" y="60.5">SS0</text>
<text x="270.5" y="63">SS1</text>
<text x="287.3" y="63">CLK1*</text>
<text x="288.6" y="60.5">CLK1</text>
<text x="351" y="63.5">OE</text>
<text x="367.7" y="63.5">Q*</text>
<text x="369" y="61">Q</text>
<text x="173.2" y="67.3">GND</text>
<text x="270.5" y="68.1">X1/ICLK</text>
<text x="270.5" y="70.6">X2</text>
<text x="288.6" y="68.1">IREF</text>
<text x="290.8" y="70.6">OE</text>
<text x="342.9" y="66.1" transform="rotate(-90 342.9 66.1)">P3V3</text>
<text x="271.1" y="75.7">VDDXD</text>
<text x="285" y="75.7">VDDODA</text>
<text x="254.5" y="78.3" transform="rotate(-90 254.5 78.3)">P3V3</text>
<text x="270.3" y="78.2">GNDXD</text>
<text x="286" y="78.2">GNDODA</text>
<text x="305.7" y="94.5">P3V3</text>
<text x="187.9" y="99.1">P3V3</text>
<text x="198" y="106.7">P3V3</text>
<text x="374.8" y="144.8">P3V3</text>
<text x="82.2" y="152.4">P3V3</text>
<text x="237.2" y="152.4">P3V3</text>
<text x="204.7" y="167.6">S41</text>
<text x="204.7" y="165.1">S40</text>
<text x="220.1" y="165.1">4DE</text>
<text x="337.3" y="167.6">S41</text>
<text x="337.3" y="165.1">S40</text>
<text x="352.7" y="165.1">4DE</text>
<text x="382.4" y="165.1">P3V3</text>
<text x="187.9" y="169.2">P3V3</text>
<text x="204.7" y="172.7">4B</text>
<text x="204.7" y="170.2">4A</text>
<text x="220.1" y="172.7">4Z*</text>
<text x="221.4" y="170.2">4Y</text>
<text x="337.3" y="172.7">4B</text>
<text x="337.3" y="170.2">4A</text>
<text x="352.7" y="172.7">4Z*</text>
<text x="354" y="170.2">4Y</text>
<text x="101" y="174.8">P3V3</text>
<text x="204.7" y="177.8">S30</text>
<text x="220.1" y="177.8">3DE</text>
<text x="238.7" y="177.8">P3V3</text>
<text x="337.3" y="177.8">S30</text>
<text x="352.7" y="177.8">3DE</text>
<text x="382.4" y="177.8">P3V3</text>
<text x="204.7" y="185.4">3B</text>
<text x="204.7" y="182.9">3A</text>
<text x="204.7" y="180.3">S31</text>
<text x="220.1" y="185.4">3Z*</text>
<text x="221.4" y="182.9">3Y</text>
<text x="337.3" y="185.4">3B</text>
<text x="337.3" y="182.9">3A</text>
<text x="337.3" y="180.3">S31</text>
<text x="352.7" y="185.4">3Z*</text>
<text x="354" y="182.9">3Y</text>
<text x="204.7" y="190.5">S20</text>
<text x="220.1" y="190.5">2DE</text>
<text x="238.7" y="190.5">P3V3</text>
<text x="337.3" y="190.5">S20</text>
<text x="352.7" y="190.5">2DE</text>
<text x="382.4" y="190.5">P3V3</text>
<text x="204.7" y="193">S21</text>
<text x="204.7" y="195.6">2A</text>
<text x="221.4" y="195.6">2Y</text>
<text x="337.3" y="193">S21</text>
<text x="337.3" y="195.6">2A</text>
<text x="354" y="195.6">2Y</text>
<text x="204.7" y="203.2">S10</text>
<text x="204.7" y="198.1">2B</text>
<text x="220.1" y="203.2">1DE</text>
<text x="220.1" y="198.1">2Z*</text>
<text x="238.7" y="203.2">P3V3</text>
<text x="337.3" y="203.2">S10</text>
<text x="337.3" y="198.1">2B</text>
<text x="352.7" y="203.2">1DE</text>
<text x="352.7" y="198.1">2Z*</text>
<text x="382.4" y="203.2">P3V3</text>
<text x="76.1" y="204.7">P3V3</text>
<text x="204.7" y="205.7">S11</text>
<text x="204.7" y="208.3">1A</text>
<text x="221.4" y="208.3">1Y</text>
<text x="337.3" y="205.7">S11</text>
<text x="337.3" y="208.3">1A</text>
<text x="354" y="208.3">1Y</text>
<text x="65" y="210.6">SN65LVDS1DBV</text>
<text x="204.7" y="210.8">1B</text>
<text x="220.1" y="210.8">1Z*</text>
<text x="337.3" y="210.8">1B</text>
<text x="352.7" y="210.8">1Z*</text>
<text x="58.4" y="244.3">4</text>
<text x="20.8" y="251.5">E/D</text>
<text x="31.1" y="251.5">OUT</text>
<text x="58.4" y="252">1</text>
<text x="58.4" y="249.4">2</text>
<text x="58.4" y="246.9">3</text>
<text x="21.1" y="258.1">VDD</text>
<text x="31" y="258.1">GND</text>
<text x="372.4" y="262.6">Module:</text>
<text x="387.9" y="262.6">Project:</text>
<text x="12.6" y="264.2">P3V3</text>
</g>
<g font-size="2.1">
<text x="60.2" y="167.1">DE</text>
<text x="60.2" y="172.2">A</text>
<text x="60.2" y="169.7">D</text>
<text x="79.3" y="169.7">R</text>
<text x="60.2" y="174.8">B</text>
<text x="76.7" y="174.8">RE*</text>
</g>
<g font-size="1.3">
<text x="49" y="213.6">VCC=P3V3</text>
<text x="49.7" y="214.6">GND=GND</text>
</g>
</svg>
